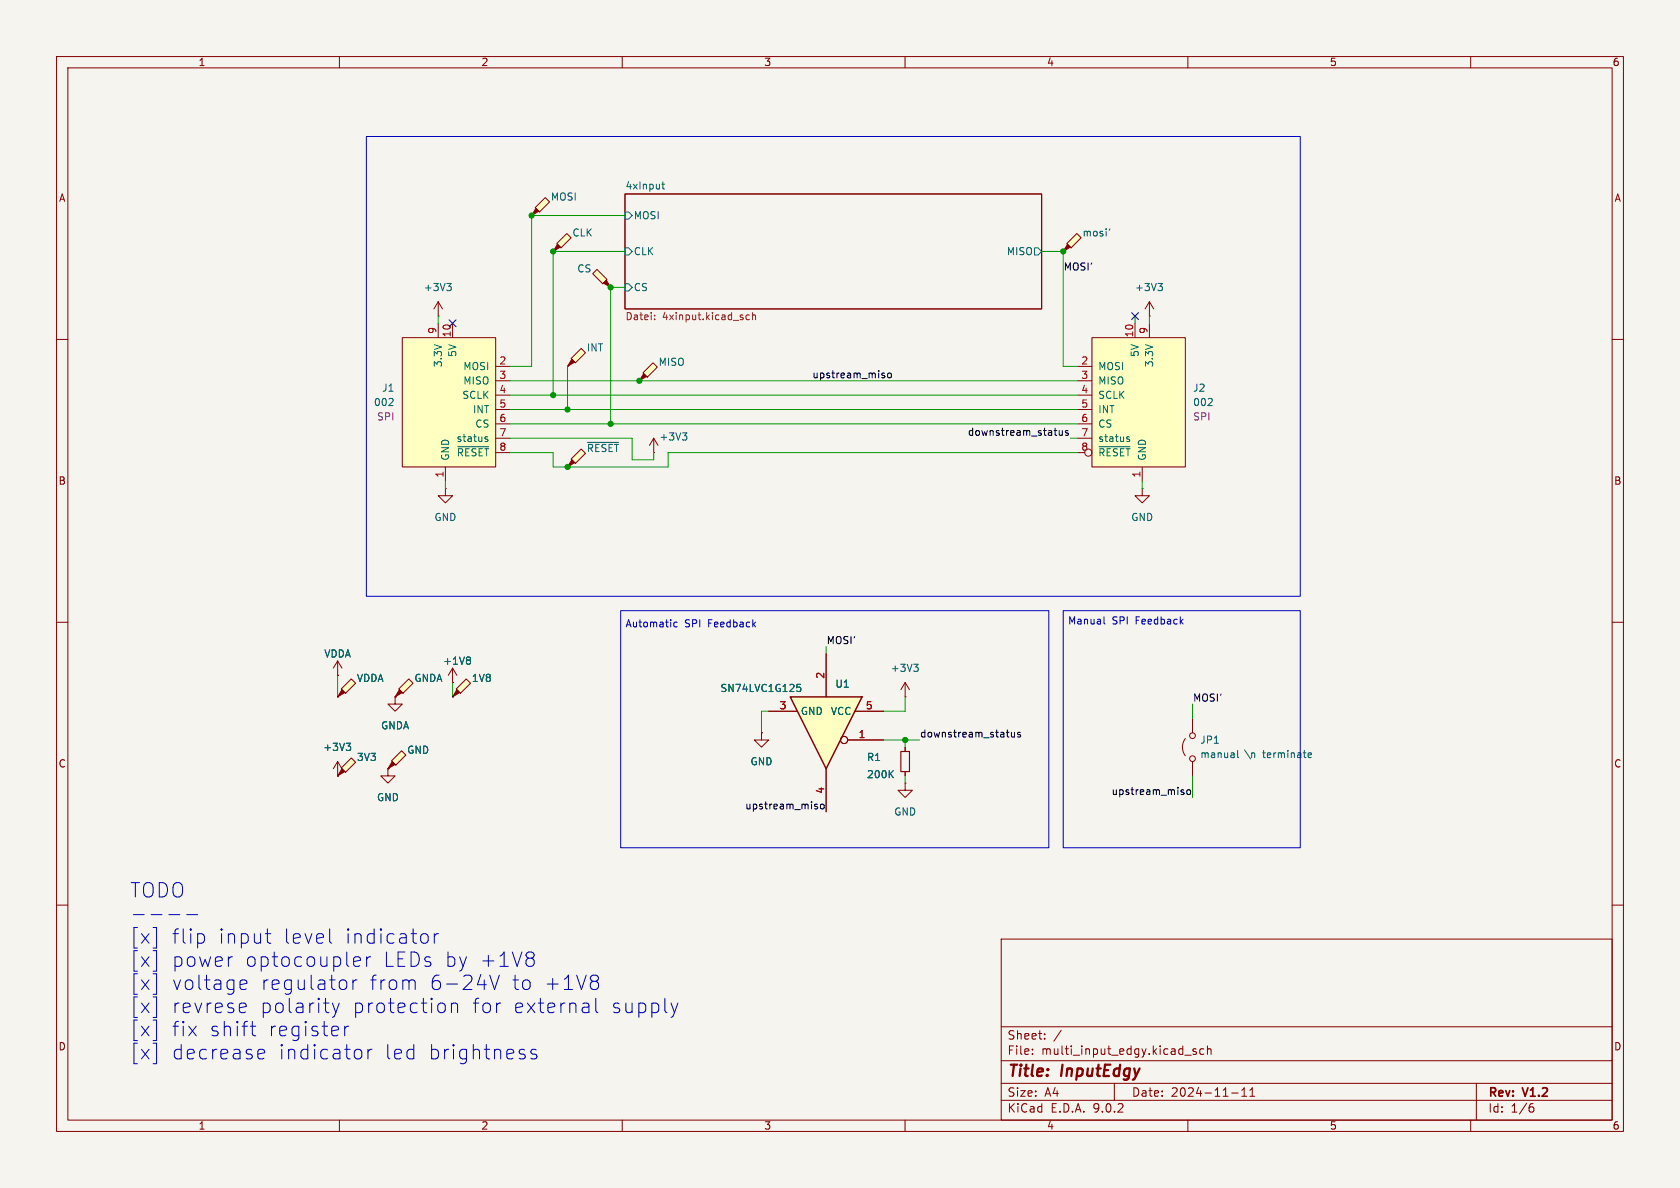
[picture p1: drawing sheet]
<svg xmlns="http://www.w3.org/2000/svg" width="297mm" height="210mm" viewBox="0 0 297 210" stroke-linecap="round" stroke-linejoin="round" font-family="sans-serif">
<path d="M0 0h297v210h-297z" fill="#f5f4ef" stroke="#f5f4ef" stroke-width=".18"/>
<g fill="none" stroke="#840000" stroke-width=".18">
<path d="M10 10h277v190h-277zM12 12h273v186h-273zM60 10v2M110 10v2M160 10v2M210 10v2M260 10v2M110.5 34.3h73.6v20.3h-73.6zM10 60h2M285 60h2M10 110h2M285 110h2"/>
<path d="M10 160h2M177 166h108v32h-108zM285 160h2M60 198v2M110 198v2M160 198v2M177 194.5h108M177 191.5h108M177 187.5h108M177 181.5h108M182.5 186.3v.1M182.5 185.5v.1"/>
<path d="M184.7 183.6v.1M184.7 182.8v.1M187.6 182.1l-1.3 2M197 191.5v3M209.5 186.5h1.1M210 198v2M211.5 185.5l-.4-.1-.2 .2 .1 .2 .5 .2v.3h-.6M212.8 185.5l-.4-.1-.3 .3v.4l.1 .2h.6M213.5 185.5l.2-.1 .3 .1 .1 .9M213.5 184.9v1.5M217.7 193.2h1.2M219.5 193.8h.9"/>
<path d="M219.5 192.7l.5-.4v1.5M221 193.8h.8M221 192.7l.4-.4v1.5M260 198v2M261 191.5v6.5M270.6 195.7h.4l.2 .3-.1 .5-.5 .1M271 195.1l-.4 .1"/>
</g>
<path d="M110.5 37.5h.6l.7 .6-.7 .6h-.6zM117 32.6h.5M117.2 32.1v1.1l.3 .2M110.5 43.8h.6l.7 .7-.7 .6h-.6zM110.5 50.2h.6l.7 .6-.7 .6h-.6zM182.9 43.8h.6l.6 .7-.6 .6h-.6z" fill="none" stroke="#006464" stroke-width=".18"/>
<path d="M115.7 56.4v.1M115.7 55.7v.2M132.5 55.7h-.4l-.2 .2 .1 .6h.5M133 55.8l.2-.1h.3l.1 .8M133 55.2v1.3" fill="none" stroke="#725600" stroke-width=".18"/>
<path d="M69.2 134.5l1.8-1.8 .8 .8-1.8 1.8z" fill="#ffffc2"/>
<path d="M69.3 134.6l.5 .5-1.2 .8z" fill="#840000" stroke="#840000" stroke-width=".18"/>
<g fill="none" stroke="#840000" stroke-width=".18">
<path d="M201.9 86.4v1.2h1.3l-1.3 1.3-1.2-1.3h1.2M201.9 86.4h.1M68.6 135.9h.1M69.2 134.5l1.8-1.8 .8 .8-1.8 1.8zM134.6 129.5v1.3h1.3l-1.3 1.3-1.3-1.3h1.3M134.6 129.5h.1M160 138.4v1.3h1.3l-1.3 1.3-1.3-1.3h1.3M160 138.4h.1M160 123.2h.1M160 120.7v2.5M160 132.1v.7M160 136.4v.8"/>
<path d="M160 120.7l-.7 1.2M160 120.7l.8 1.2"/>
</g>
<path d="M159.3 132.8h1.5v3.6h-1.5z" fill="none" stroke="#840000" stroke-width=".2"/>
<path d="M161.5 117.4h.8l-.4 .5M162.1 117.9l.2 .2v.3l-.2 .3M157.4 136.8l.5 .7M157.9 136.2l-.7 .7" fill="none" stroke="#006464" stroke-width=".18"/>
<path d="M188.6 43.1l1.8-1.8 .7 .7-1.7 1.8z" fill="#ffffc2"/>
<path d="M188.7 43.2l.5 .5-1.2 .8z" fill="#840000" stroke="#840000" stroke-width=".18"/>
<path d="M188 44.5h.1M188.6 43.1l1.8-1.8 .7 .7-1.7 1.8z" fill="none" stroke="#840000" stroke-width=".18"/>
<path d="M196.2 40.5l-.1 .2" fill="none" stroke="#006464" stroke-width=".18"/>
<path d="M60.3 135.8l1.8-1.8 .8 .7-1.8 1.8z" fill="#ffffc2"/>
<path d="M60.5 135.9l.5 .5-1.3 .8z" fill="#840000" stroke="#840000" stroke-width=".18"/>
<path d="M59.7 137.2h.1M59.7 134.6l-.8 1.3M59.7 134.6l.8 1.3M59.7 134.6v2.6M60.3 135.8l1.8-1.8 .8 .7-1.8 1.8zM68.6 135.9v1.3h1.2l-1.2 1.2-1.3-1.2h1.3M68.6 135.9h.1" fill="none" stroke="#840000" stroke-width=".18"/>
<path d="M61.2 131.4h.8l-.4 .5M61.7 131.9l.3 .2v.3l-.3 .3" fill="none" stroke="#006464" stroke-width=".18"/>
<path d="M139.7 123.2h12.7l-6.4 12.7z" fill="#ffffc2"/>
<path d="M139.7 123.2h12.7l-6.4 12.7z" fill="none" stroke="#840000" stroke-width=".25"/>
<g fill="none" stroke="#840000" stroke-width=".18">
<path d="M80 118.1l-.8 1.3M80 118.1l.8 1.3M80 118.1v2.6M146 115.6v7.6M69.8 123.2v1.3h1.3l-1.3 1.2-1.2-1.2h1.2M69.8 123.2h.1M80 120.7h.1M135.9 125.7h5.1M146 135.9v7.6M149.9 130.8h6.3M151.1 125.7h5.1"/>
<circle cx="149.2" cy="130.8" r=".63"/>
</g>
<path d="M82.9 116.1l.3 .3-.3 .3 .3 .2v.3l-.3 .2M140.9 121h.6M140.9 121.5h.4l.3 .2-.1 .5h-.6" fill="none" stroke="#006464" stroke-width=".18"/>
<path d="M60.3 121.8l1.8-1.8 .8 .8-1.8 1.8z" fill="#ffffc2"/>
<path d="M60.5 121.9l.5 .5-1.3 .8z" fill="#840000" stroke="#840000" stroke-width=".18"/>
<path d="M59.7 123.2h.1M60.3 121.8l1.8-1.8 .8 .8-1.8 1.8z" fill="none" stroke="#840000" stroke-width=".18"/>
<path d="M70.5 121.8l1.8-1.8 .7 .8-1.8 1.8z" fill="#ffffc2"/>
<path d="M70.6 121.9l.5 .5-1.3 .8z" fill="#840000" stroke="#840000" stroke-width=".18"/>
<path d="M59.7 119.4h.1M59.7 116.8l-.8 1.3M59.7 116.8l.8 1.3M59.7 116.8v2.6M69.8 123.2h.1M70.5 121.8l1.8-1.8 .7 .8-1.8 1.8z" fill="none" stroke="#840000" stroke-width=".18"/>
<path d="M82.4 120l.8 .8-1.8 1.8-.8-.8z" fill="#ffffc2"/>
<path d="M80.8 121.9l.5 .5-1.3 .8z" fill="#840000" stroke="#840000" stroke-width=".18"/>
<path d="M115.6 77.5l-.8 1.2M115.6 77.5l.7 1.2M115.6 77.5v2.5M115.6 80h.1M80 123.2h.1M82.4 120l.8 .8-1.8 1.8-.8-.8z" fill="none" stroke="#840000" stroke-width=".18"/>
<path d="M120.6 76.5h.8l-.4 .5M121.2 77l.2 .3v.3l-.2 .2" fill="none" stroke="#006464" stroke-width=".18"/>
<path d="M101 63.4l1.7-1.8 .8 .8-1.8 1.7z" fill="#ffffc2"/>
<path d="M101.1 63.5l.5 .5-1.3 .8z" fill="#840000" stroke="#840000" stroke-width=".18"/>
<path d="M100.3 64.8h.1M101 63.4l1.7-1.8 .8 .8-1.8 1.7z" fill="none" stroke="#840000" stroke-width=".18"/>
<path d="M113.7 65.9l1.7-1.8 .8 .8-1.8 1.8z" fill="#ffffc2"/>
<path d="M113.8 66l.5 .5-1.3 .8z" fill="#840000" stroke="#840000" stroke-width=".18"/>
<path d="M113 67.3h.1M113.7 65.9l1.7-1.8 .8 .8-1.8 1.8z" fill="none" stroke="#840000" stroke-width=".18"/>
<path d="M104.8 48.4l.7-.8 1.8 1.8-.7 .8z" fill="#ffffc2"/>
<path d="M107.2 49.5l.7 1.3-1.2-.8z" fill="#840000" stroke="#840000" stroke-width=".18"/>
<g fill="none" stroke="#840000" stroke-width=".18">
<path d="M104.8 48.4l.7-.8 1.8 1.8-.7 .8zM107.9 50.8h.1M209.5 130.6a2.54 2.54 0 0 0 0 3M210.8 127v2.5M210.8 134.6v2.6"/>
<circle cx="210.8" cy="130" r=".51"/>
<circle cx="210.8" cy="134.1" r=".51"/>
</g>
<path d="M218.8 132.7v1l.2 .2M231.3 133.9h.5M231.3 133.1h.4l.2 .3-.6 .1" fill="none" stroke="#006464" stroke-width=".18"/>
<path d="M193 59.7h16.5v22.9h-16.5z" fill="#ffffc2"/>
<g fill="none" stroke="#840000" stroke-width=".18">
<path d="M193 59.7h16.5v22.9h-16.5zM200.7 57.2v2.5M203.2 57.2v2.5M190.5 64.8h2.5M190.5 67.3h2.5M190.5 69.9h2.5M190.5 72.4h2.5M190.5 74.9h2.5M190.5 77.5h2.5M190.5 80h1.3M201.9 82.6v2.5"/>
<circle cx="192.4" cy="80" r=".63"/>
</g>
<path d="M194.3 79h5.5M199.2 77.6l.5 .2v.2h-.4M199.2 77.3h.5M213.5 71.7h.8M214.3 70.6v.4" fill="none" stroke="#006464" stroke-width=".18"/>
<path d="M94.6 36.7l1.8-1.8 .8 .8-1.8 1.8z" fill="#ffffc2"/>
<path d="M94.7 36.8l.5 .5-1.2 .8z" fill="#840000" stroke="#840000" stroke-width=".18"/>
<path d="M94 38.1h.1M94.6 36.7l1.8-1.8 .8 .8-1.8 1.8z" fill="none" stroke="#840000" stroke-width=".18"/>
<path d="M71.1 59.7h16.5v22.9h-16.5z" fill="#ffffc2"/>
<g fill="none" stroke="#840000" stroke-width=".18">
<path d="M71.1 59.7h16.5v22.9h-16.5zM77.5 55.9h.1M77.5 53.3v2.6M77.5 57.2v2.5M77.5 53.3l-.8 1.3M77.5 53.3l.7 1.3M80 57.2v2.5M203.2 55.9h.1M203.2 53.3l-.8 1.3M203.2 53.3l.8 1.3M203.2 53.3v2.6M87.6 64.8h2.6"/>
<path d="M87.6 67.3h2.6M87.6 69.9h2.6M87.6 72.4h2.6M87.6 74.9h2.6M87.6 77.5h2.6M78.7 86.4v1.2h1.3l-1.3 1.3-1.2-1.3h1.2M78.7 86.4h.1M78.7 82.6v2.5M87.6 80h2.6"/>
</g>
<path d="M79 50.1h.8l-.5 .5M79.5 50.6l.3 .2v.3l-.3 .3M204.7 50.1h.8l-.4 .5M205.3 50.6l.2 .2v.3l-.2 .3M68.7 71.7h.8M69.4 70.6v.4M80.9 79h5.5M85.8 77.6l.5 .2-.1 .2h-.4M85.8 77.3h.4" fill="none" stroke="#006464" stroke-width=".18"/>
<path d="M98.4 43.1l1.8-1.8 .8 .7-1.8 1.8z" fill="#ffffc2"/>
<path d="M98.6 43.2l.5 .5-1.3 .8z" fill="#840000" stroke="#840000" stroke-width=".18"/>
<path d="M97.8 44.5h.1M98.4 43.1l1.8-1.8 .8 .7-1.8 1.8z" fill="none" stroke="#840000" stroke-width=".18"/>
<path d="M101 81.2l1.7-1.8 .8 .7-1.8 1.8z" fill="#ffffc2"/>
<path d="M101.1 81.3l.5 .5-1.3 .8z" fill="#840000" stroke="#840000" stroke-width=".18"/>
<g fill="none" stroke="#840000" stroke-width=".18">
<path d="M100.3 82.6h.1M101 81.2l1.7-1.8 .8 .7-1.8 1.8zM59.7 119.4h.1M146 115.6v7.6M59.7 137.2h.1M59.7 123.2h.1M68.6 135.9h.1M69.8 123.2h.1M80 123.2h.1M80 120.7h.1M134.6 129.5h.1M135.9 125.7h5.1"/>
<path d="M146 135.9v7.6M149.9 130.8h6.3M151.1 125.7h5.1M160 132.1v.7M160 136.4v.8"/>
<circle cx="149.2" cy="130.8" r=".63"/>
</g>
<path d="M103.9 78.2h5.5M82.9 116.1l.3 .3-.3 .3 .3 .2v.3l-.3 .2M61.2 131.4h.8l-.4 .5M61.7 131.9l.3 .2v.3l-.3 .3M140.9 121h.6M140.9 121.5h.4l.3 .2-.1 .5h-.6M157.4 136.8l.5 .7M157.9 136.2l-.7 .7" fill="none" stroke="#006464" stroke-width=".18"/>
<g fill="none" stroke="#0f0f0f" stroke-width=".18">
<path d="M156.1 66.4h.3v.2l-.2 .2h-.2M156.1 66h.3M157 66h.3l.3 .2v.4l-.3 .2-.3-.1-.1-.1zM187.3 76.1v.8l.3 .1 .2-.2M187.8 76.1v.9M188.8 76.2l-.3-.1-.2 .2 .1 .2 .4 .1v.3h-.5M178.8 129.5l.1 .7 .3 .1 .2-.1M179.4 129.5v.8M180.4 129.5h-.3l-.2 .1 .1 .2 .4 .1v.3h-.5M209 139.6l.3 .1M209.9 139.7l.2-.1 .3 .1 .1 .5-.1 .2-.3 .1-.2-.2zM144.2 142.6h.3l.1 .2-.2 .2h-.3"/>
<path d="M144.2 142.2h.3M145.1 142.3l.2-.1 .3 .1 .1 .5-.1 .1-.3 .1-.2-.1zM209 140l.3 .1v.2l-.2 .2h-.2"/>
</g>
<g fill="none" stroke="#009600" stroke-width=".18">
<path d="M110.5 38.1h-16.5v26.7h-3.8M77.5 55.9v1.3M110.5 50.8h-2.6v24.1M110.5 44.5h-12.7v25.4M184.1 44.5h3.9v20.3h2.5M200.7 55.9v1.3M203.2 55.9v1.3M90.2 69.9h100.3M90.2 74.9h100.3M90.2 72.4h100.3M90.2 67.3h100.3M90.2 77.5h21.6v3.8h3.8v-1.3"/>
<path d="M100.3 64.8v7.6M189.2 77.5h1.3M78.7 85.1v1.3M90.2 80h7.6v2.6h20.3v-2.6h72.4M201.9 85.1v1.3M59.7 119.4v3.8M146 114.3v1.3M80 120.7v2.5M135.9 125.7h-1.3v3.8M156.2 130.8h6.4M160 123.2v2.5h-3.8M160 130.8v1.3"/>
<path d="M160 137.2v1.2M210.8 124.5v2.5M210.8 137.2v3.8"/>
</g>
<path d="M79.4 56.5l1.2 1.3M80.6 56.5l-1.2 1.3M200.1 55.3l1.2 1.2M201.3 55.3l-1.2 1.2" fill="none" stroke="#000084" stroke-width=".18"/>
<g fill="none" stroke="#0000c2" stroke-width=".18">
<path d="M64.8 24.1h165.1v81.3h-165.1zM109.7 108h75.7v41.9h-75.7zM119.7 110h-.3l-.3 .2 .1 .6h.5M188 108h41.9v41.9h-41.9zM195.2 109v1.1l.2 .2M23.6 161.7h1.9M26.7 161.7h1.9M27.1 164h.6v3.6h-.6M27.1 168h.6v3.7h-.6M27.1 172.1h.6v3.7h-.6M27.1 176.2h.6v3.7h-.6M29.9 161.7h1.9"/>
<path d="M33 161.7h1.9M35.7 165l.4 .5v.8l-.4 .4M40.9 169.1h.2M42.6 174.8l.2 .1 .7-.1M42.6 173.3l.7-.1 .2 .1 .1 .5-1.2 .3M42.7 177.3l.7 .1 .1 .5-1.2 .3M43.4 178.9l-.7 .1M46.9 165h1M47.3 164.2v2.2l.1 .2 .5 .1M58.3 164.2v2.2l.3 .3M58.8 177.3l.6 1.7M59.4 179l-.4 .7"/>
<path d="M60 177.3l-.6 1.7M60.8 173.2l.5 .5v.7l-.5 .5M62.4 173.2v1.7M62.6 169.3l.8-.2 .2 .2 .1 .4-1.2 .3M62.6 170.7l.3 .1 .7-.1M63.1 173.2a.65 .65 0 0 0-.7 .5M64.8 169.1v1.7M65.5 169.1a.65 .65 0 0 0-.7 .5M73 173.2l.4 .4v1.3M75.2 165l.5 .5v.8l-.5 .4M76.8 165v1.7M77.5 165a.65 .65 0 0 0-.7 .5"/>
<path d="M78.5 177.4l.2 .4v.7l-.2 .4M79.8 177.6a.63 .63 0 0 1 1.1 .1v1.3M79.8 177.3v1.7M86.6 172.4l.8 2.5 .9-2.5M88.3 177.3h.2M93.5 168.3h.5a.55 .55 0 0 1 .4 .5 .55 .55 0 0 1-.4 .6M93.5 169.4h.5M94 169.4l.4 .5v.4l-.2 .4-.7 .1M103.8 177.3l.3 .4v1.3M104.1 178.9l-.2 .1M104.1 177.9l-.2 .1M104.8 172.4h.5a.55 .55 0 0 1 .5 .5 .55 .55 0 0 1-.5 .6"/>
<path d="M104.8 173.5h.5M105.3 176.5v2.1l.4 .4M105.3 173.5l.5 .5v.4l-.2 .4-.8 .1M118.6 177.3l.6 1.7M119.2 179l-.2 .6M119.8 177.3l-.6 1.7M27.1 180.3h.6v3.6h-.6M27.1 184.4h.6v3.6h-.6M44.2 181.4h1M44.6 180.6v2.1l.1 .3 .5 .1M45.7 187.1l.2 .1 .8-.1M45.7 185.6l.7-.1 .3 .1 .1 .5-1.2 .2"/>
<path d="M60.9 181.4v1.7M61.7 181.4a.65 .65 0 0 0-.8 .5M63.5 185.5l.5 .5v.7l-.5 .5M65.1 185.5v1.7M65.8 185.5a.65 .65 0 0 0-.7 .5M92.7 186.5l.2 .2-.2 .4M94.8 185.6l-.6-.1-.4 .4 .2 .3 .8 .3 .1 .2-.1 .4-.2 .1-.8-.1"/>
</g>
<g fill="#009600" stroke="#009600" stroke-width=".18">
<circle cx="188" cy="44.5" r=".46"/>
<circle cx="107.9" cy="74.9" r=".46"/>
<circle cx="100.3" cy="82.6" r=".46"/>
<circle cx="160" cy="130.8" r=".46"/>
<circle cx="97.8" cy="44.5" r=".46"/>
<circle cx="97.8" cy="69.9" r=".46"/>
<circle cx="113" cy="67.3" r=".46"/>
<circle cx="107.9" cy="50.8" r=".46"/>
<circle cx="100.3" cy="72.4" r=".46"/>
<circle cx="94" cy="38.1" r=".46"/>
</g>
<g font-size="3.5" fill="#0000c2">
<text x="22.9" y="158.9">TODO</text>
<text x="22.9" y="167.1">[x]</text>
<text x="30.2" y="167.1">flip</text>
<text x="38.4" y="167.1">input</text>
<text x="49.8" y="167.1">level</text>
<text x="60.6" y="167.1">indicator</text>
<text x="22.9" y="171.2">[x]</text>
<text x="30.2" y="171.2">power</text>
<text x="43.1" y="171.2">optocoupler</text>
<text x="67.5" y="171.2">LEDs by +1V8</text>
<text x="22.9" y="175.3">[x]</text>
<text x="22.9" y="179.3">[x]</text>
<text x="30.2" y="175.3">voltage</text>
<text x="30.2" y="179.3">revrese</text>
<text x="45.7" y="179.3">polarity</text>
<text x="45.9" y="175.3">regulator</text>
<text x="62" y="179.3">protection</text>
<text x="65" y="175.3">from</text>
<text x="75.6" y="175.3">6-24V</text>
<text x="83.1" y="179.3">for</text>
<text x="90.1" y="175.3">to</text>
<text x="90.3" y="179.3">external</text>
<text x="95.7" y="175.3">+1V8</text>
<text x="107.6" y="179.3">supply</text>
<text x="22.9" y="183.4">[x]</text>
<text x="30.2" y="183.4">fix</text>
<text x="36.8" y="183.4">shift</text>
<text x="47.1" y="183.4">register</text>
<text x="22.9" y="187.5">[x]</text>
<text x="30.2" y="187.5">decrease</text>
<text x="49" y="187.5">indicator</text>
<text x="67.7" y="187.5">led</text>
<text x="75.4" y="187.5">brightness</text>
</g>
<g font-size="2.8" fill="#840000">
<text x="178" y="190.9">Title:</text>
<text x="187.7" y="190.9">InputEdgy</text>
</g>
<g font-size="2.1" fill="#840000">
<text x="178" y="184">Sheet:</text>
<text x="178" y="186.7">File:</text>
<text x="184.1" y="186.7">multi_input_edgy.kicad_sch</text>
<text x="178" y="196.9">KiCad</text>
<text x="178" y="194.1">Size:</text>
<text x="184.7" y="194.1">A4</text>
<text x="185.7" y="196.9">E.D.A.</text>
<text x="193.3" y="196.9">9.0.2</text>
<text x="200" y="194.1">Date:</text>
<text x="207" y="194.1">2024-11-11</text>
<text x="263" y="194.3">Rev:</text>
<text x="263" y="196.9">Id:</text>
<text x="267.1" y="196.9">1/6</text>
<text x="269.4" y="194.3">V1.2</text>
</g>
<g font-size="1.8" fill="#840000">
<text x="35" y="11.9">1</text>
<text x="85" y="11.9">2</text>
<text x="135" y="11.9">3</text>
<text x="185" y="11.9">4</text>
<text x="235" y="11.9">5</text>
<text x="285" y="11.9">6</text>
<text x="10.3" y="35.9">A</text>
<text x="285.3" y="35.9">A</text>
<text x="10.3" y="85.9">B</text>
<text x="285.3" y="85.9">B</text>
<text x="10.3" y="135.9">C</text>
<text x="285.3" y="135.9">C</text>
<text x="10.3" y="185.9">D</text>
<text x="285.3" y="185.9">D</text>
<text x="35" y="199.9">1</text>
<text x="85" y="199.9">2</text>
<text x="135" y="199.9">3</text>
<text x="185" y="199.9">4</text>
<text x="235" y="199.9">5</text>
<text x="285" y="199.9">6</text>
</g>
<g font-size="1.8" fill="#006464">
<text x="97.3" y="35.7">MOSI</text>
<text x="110.5" y="33.6">4xInput</text>
<text x="112" y="39">MOSI</text>
<text x="101.1" y="42">CLK</text>
<text x="112" y="45.3">CLK</text>
<text x="177.9" y="45.3">MISO</text>
<text x="191.3" y="42">mosi'</text>
<text x="74.8" y="51.7">+3V3</text>
<text x="102" y="48.4">CS</text>
<text x="112" y="51.7">CS</text>
<text x="200.6" y="51.7">+3V3</text>
<text x="78.3" y="65" transform="rotate(-90 78.3 65)">3.3V</text>
<text x="80.9" y="63.2" transform="rotate(-90 80.9 63.2)">5V</text>
<text x="81.8" y="65.6">MOSI</text>
<text x="103.6" y="62.3">INT</text>
<text x="116.3" y="64.9">MISO</text>
<text x="194.1" y="65.6">MOSI</text>
<text x="201.5" y="63.2" transform="rotate(-90 201.5 63.2)">5V</text>
<text x="204.1" y="65" transform="rotate(-90 204.1 65)">3.3V</text>
<text x="66" y="72">002</text>
<text x="67.5" y="69.4">J1</text>
<text x="81.6" y="70.7">SCLK</text>
<text x="81.8" y="68.2">MISO</text>
<text x="194.1" y="68.2">MISO</text>
<text x="194.1" y="70.7">SCLK</text>
<text x="210.8" y="69.4">J2</text>
<text x="210.8" y="72">002</text>
<text x="83.5" y="73.3">INT</text>
<text x="83.9" y="75.8">CS</text>
<text x="194.1" y="73.3">INT</text>
<text x="194.1" y="75.8">CS</text>
<text x="79.6" y="81.5" transform="rotate(-90 79.6 81.5)">GND</text>
<text x="80.6" y="78.3">status</text>
<text x="80.7" y="80.9">~{RESET}</text>
<text x="103.6" y="80.1">~{RESET}</text>
<text x="116.5" y="78.1">+3V3</text>
<text x="194.1" y="78.3">status</text>
<text x="194.1" y="80.9">~{RESET}</text>
<text x="202.8" y="81.5" transform="rotate(-90 202.8 81.5)">GND</text>
<text x="76.7" y="92.3">GND</text>
<text x="199.9" y="92.3">GND</text>
<text x="57.2" y="116.4">VDDA</text>
<text x="78.2" y="117.7">+1V8</text>
<text x="157.4" y="119">+3V3</text>
<text x="63" y="120.8">VDDA</text>
<text x="73.2" y="120.8">GNDA</text>
<text x="83.3" y="120.8">1V8</text>
<text x="127.3" y="122.5">SN74LVC1G125</text>
<text x="147.6" y="121.8">U1</text>
<text x="67.3" y="129.1">GNDA</text>
<text x="141.5" y="126.6">GND</text>
<text x="146.8" y="126.6">VCC</text>
<text x="212.1" y="131.7">JP1</text>
<text x="57" y="132.9">+3V3</text>
<text x="63" y="134.7">3V3</text>
<text x="71.9" y="133.5">GND</text>
<text x="132.6" y="135.5">GND</text>
<text x="153.2" y="134.7">R1</text>
<text x="153.2" y="137.8">200K</text>
<text x="212.1" y="134.2">manual</text>
<text x="220.2" y="134.2">\n</text>
<text x="223.4" y="134.2">terminate</text>
<text x="66.5" y="141.8">GND</text>
<text x="158" y="144.4">GND</text>
</g>
<g font-size="1.8" fill="#0f0f0f">
<text x="188" y="47.9">MOSI'</text>
<text x="143.5" y="67">upstream_miso</text>
<text x="171" y="77.1">downstream_status</text>
<text x="146" y="114">MOSI'</text>
<text x="210.8" y="124.1">MOSI'</text>
<text x="162.6" y="130.5">downstream_status</text>
<text x="131.6" y="143.2">upstream_miso</text>
<text x="196.4" y="140.6">upstream_miso</text>
</g>
<g font-size="1.8" fill="#a90000">
<text x="77.2" y="59.1" transform="rotate(-90 77.2 59.1)">9</text>
<text x="79.8" y="59.7" transform="rotate(-90 79.8 59.7)">10</text>
<text x="200.4" y="59.7" transform="rotate(-90 200.4 59.7)">10</text>
<text x="202.9" y="59.1" transform="rotate(-90 202.9 59.1)">9</text>
<text x="88.2" y="64.5">2</text>
<text x="191.1" y="64.5">2</text>
<text x="88.2" y="67.1">3</text>
<text x="88.2" y="69.6">4</text>
<text x="191.1" y="67.1">3</text>
<text x="191.1" y="69.6">4</text>
<text x="88.2" y="72.1">5</text>
<text x="88.2" y="74.7">6</text>
<text x="88.2" y="77.2">7</text>
<text x="191.1" y="72.1">5</text>
<text x="191.1" y="74.7">6</text>
<text x="191.1" y="77.2">7</text>
<text x="88.2" y="79.8">8</text>
<text x="191.1" y="79.8">8</text>
<text x="78.5" y="84.5" transform="rotate(-90 78.5 84.5)">1</text>
<text x="201.7" y="84.5" transform="rotate(-90 201.7 84.5)">1</text>
<text x="137.7" y="125.5">3</text>
<text x="145.8" y="120.1" transform="rotate(-90 145.8 120.1)">2</text>
<text x="153" y="125.5">5</text>
<text x="151.7" y="130.6">1</text>
<text x="145.8" y="140.4" transform="rotate(-90 145.8 140.4)">4</text>
</g>
<g font-size="1.8" fill="#725600">
<text x="110.5" y="56.9">Datei:</text>
<text x="117.1" y="56.9">4xinput.kicad_sch</text>
</g>
<g font-size="1.8" fill="#840084">
<text x="66.6" y="74.5">SPI</text>
<text x="210.8" y="74.5">SPI</text>
</g>
<g font-size="1.8" fill="#0000c2">
<text x="110.5" y="111.1">Automatic</text>
<text x="121" y="111.1">SPI</text>
<text x="125.3" y="111.1">Feedback</text>
<text x="188.7" y="110.6">Manual</text>
<text x="196.6" y="110.6">SPI</text>
<text x="200.9" y="110.6">Feedback</text>
</g>
</svg>
